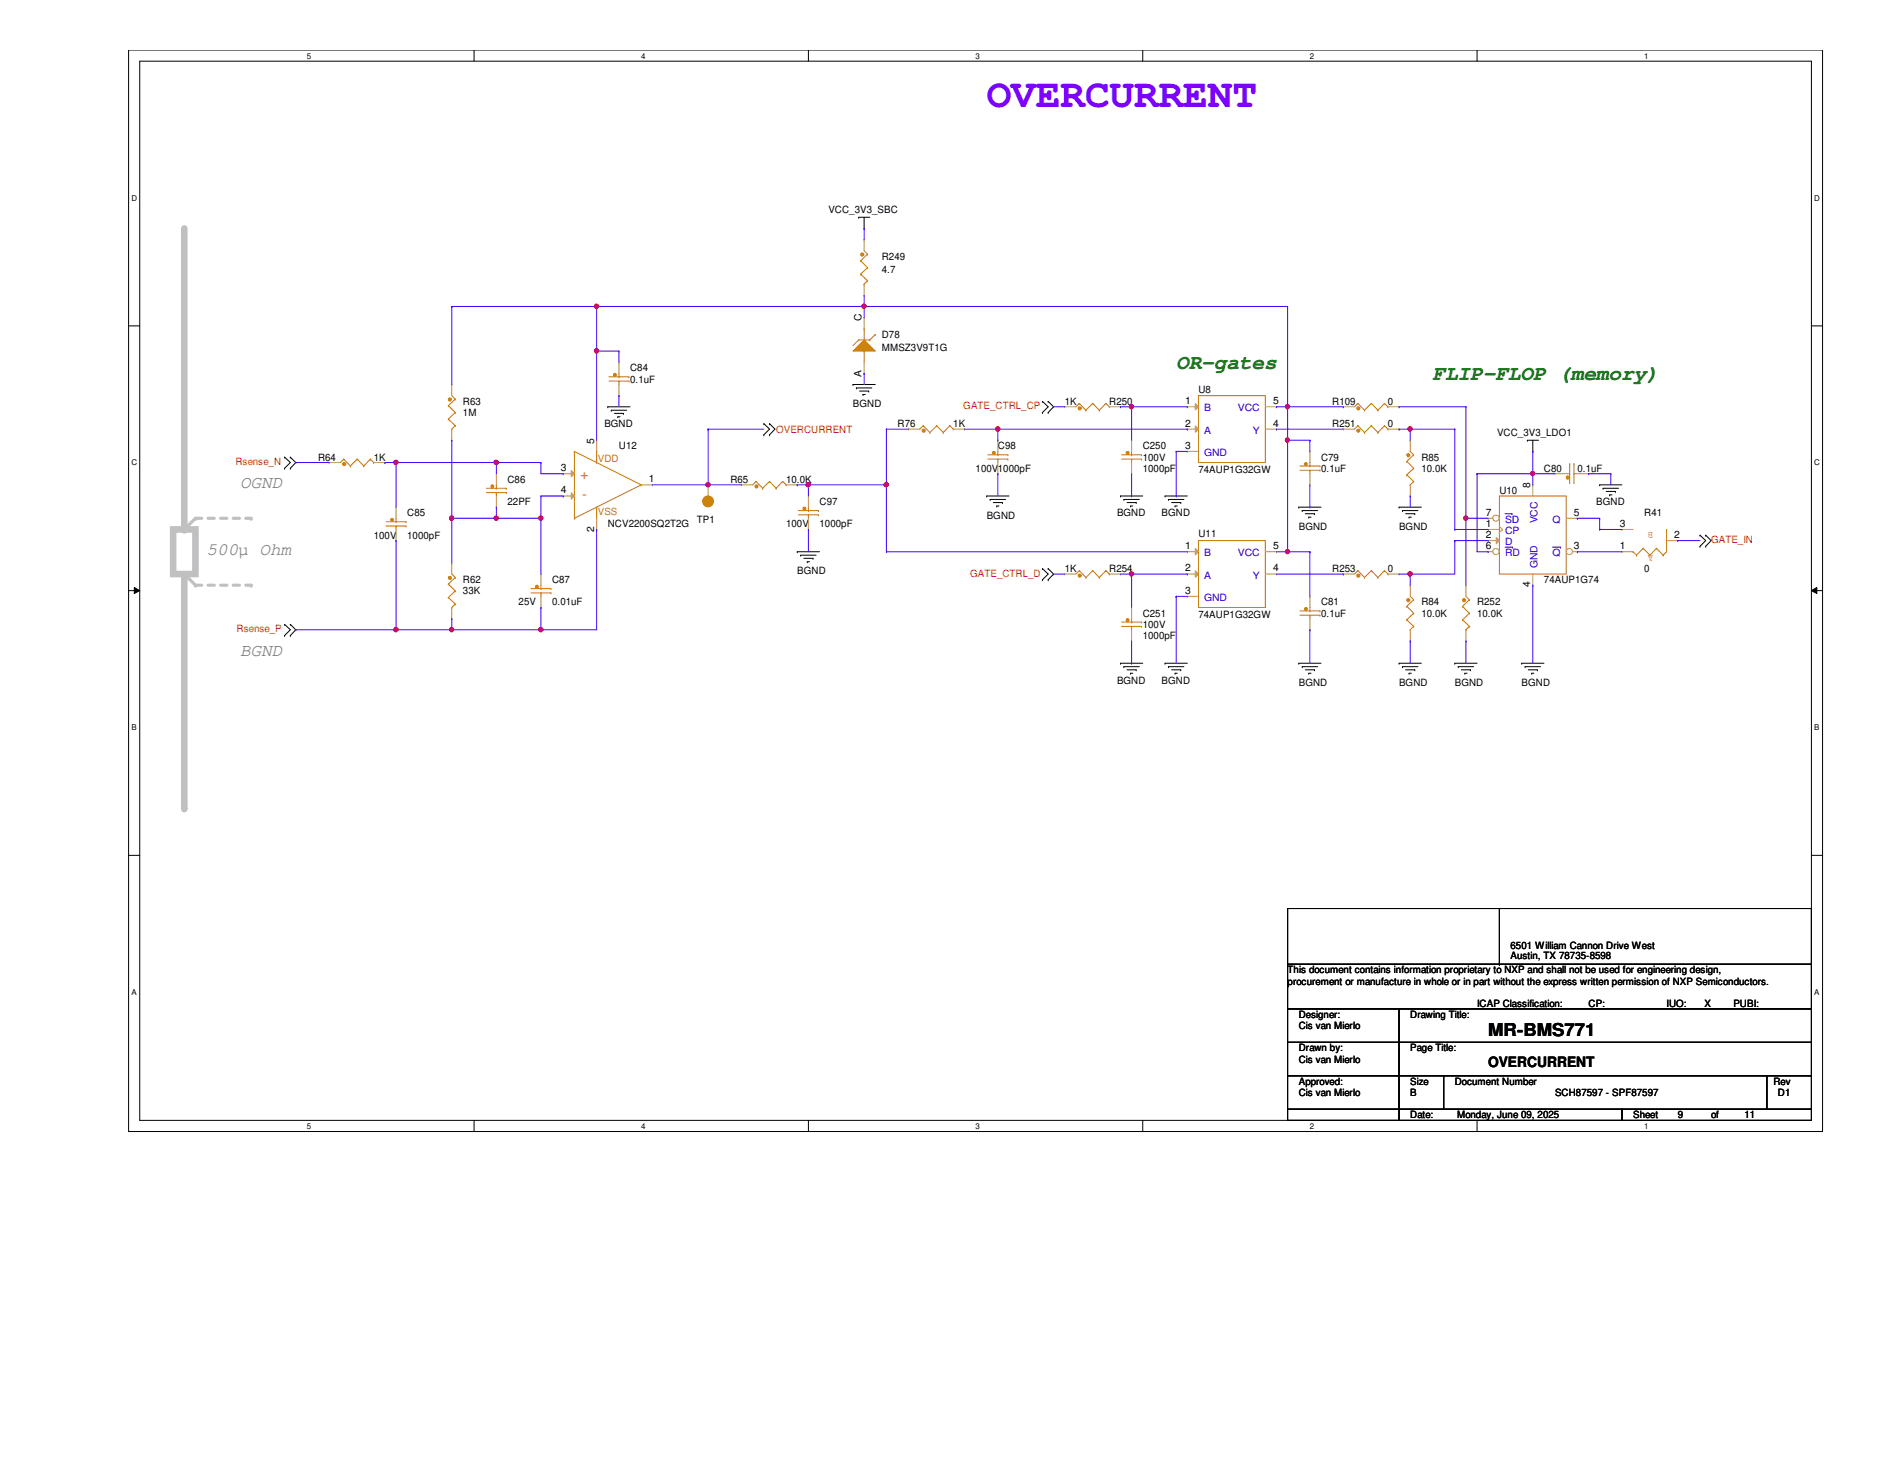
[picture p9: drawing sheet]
<svg xmlns="http://www.w3.org/2000/svg" width="279mm" height="216mm" viewBox="0 0 279 216" stroke-linecap="round" stroke-linejoin="round" font-family="sans-serif">
<path d="M19.1 7.4h250.9v160.2h-250.9zM20.7 9.1h247.7v156.8h-247.7z" fill="none" stroke="#000" stroke-width=".15"/>
<g fill="#fff">
<path d="M45.5 7.6h.6v1.3h-.6z"/>
<path d="M45.5 166.1h.6v1.3h-.6z"/>
</g>
<path d="M70.2 7.4v1.7M70.2 165.9v1.7" fill="none" stroke="#000" stroke-width=".15"/>
<g fill="#fff">
<path d="M95 7.6h.6v1.3h-.6z"/>
<path d="M95 166.1h.6v1.3h-.6z"/>
</g>
<path d="M119.8 7.4v1.7M119.8 165.9v1.7" fill="none" stroke="#000" stroke-width=".15"/>
<g fill="#fff">
<path d="M144.5 7.6h.6v1.3h-.6z"/>
<path d="M144.5 166.1h.6v1.3h-.6z"/>
</g>
<path d="M169.3 7.4v1.7M169.3 165.9v1.7" fill="none" stroke="#000" stroke-width=".15"/>
<g fill="#fff">
<path d="M194.1 7.6h.5v1.3h-.5z"/>
<path d="M194.1 166.1h.5v1.3h-.5z"/>
</g>
<path d="M218.8 7.4v1.7M218.8 165.9v1.7" fill="none" stroke="#000" stroke-width=".15"/>
<g fill="#fff">
<path d="M243.6 7.6h.6v1.3h-.6z"/>
<path d="M243.6 166.1h.6v1.3h-.6z"/>
<path d="M19.5 28.7h.8v1.3h-.8z"/>
<path d="M268.8 28.7h.8v1.3h-.8z"/>
<path d="M19.5 67.9h.8v1.3h-.8z"/>
<path d="M268.8 67.9h.8v1.3h-.8z"/>
</g>
<path d="M19.1 48.3h1.6M268.4 48.3h1.6" fill="none" stroke="#000" stroke-width=".15"/>
<g fill="#fff">
<path d="M19.5 107.1h.7v1.3h-.7z"/>
<path d="M268.8 107.1h.7v1.3h-.7z"/>
</g>
<path d="M19.1 87.5h1.6M19.9 87l.8 .5-.8 .4zM268.4 87.5l.8-.5v.9zM268.4 87.5h1.6" fill="none" stroke="#000" stroke-width=".15"/>
<path d="M19.9 87l.8 .5-.8 .4zM268.4 87.5l.8-.5v.9z" fill="#000"/>
<g fill="#fff">
<path d="M19.5 146.3h.7v1.3h-.7z"/>
<path d="M268.8 146.3h.7v1.3h-.7z"/>
</g>
<path d="M19.1 126.7h1.6M268.4 126.7h1.6" fill="none" stroke="#000" stroke-width=".15"/>
<path d="M29 76.7l-1.7 1.7" fill="none" stroke="#c0c0c0" stroke-width=".47"/>
<circle cx="29" cy="76.7" r=".23" fill="#c0c0c0"/>
<path d="M29 76.7h8.2" fill="none" stroke="#c0c0c0" stroke-width=".47" stroke-dasharray=".9 .9"/>
<circle cx="37.2" cy="76.7" r=".23" fill="#c0c0c0" stroke-dasharray=".9 .9"/>
<path d="M25.7 78.4h3.3v6.6h-3.3z" fill="none" stroke="#c0c0c0" stroke-width=".97"/>
<path d="M27.3 85l1.7 1.7" fill="none" stroke="#c0c0c0" stroke-width=".47"/>
<circle cx="29" cy="86.7" r=".23" fill="#c0c0c0"/>
<path d="M29 86.7h8.2" fill="none" stroke="#c0c0c0" stroke-width=".47" stroke-dasharray=".9 .9"/>
<circle cx="37.2" cy="86.7" r=".23" fill="#c0c0c0" stroke-dasharray=".9 .9"/>
<path d="M27.3 33.8v44.6" fill="none" stroke="#c0c0c0" stroke-width=".97"/>
<circle cx="27.3" cy="78.4" r=".49" fill="#c0c0c0"/>
<path d="M27.3 85v34.7" fill="none" stroke="#c0c0c0" stroke-width=".97"/>
<circle cx="27.3" cy="119.7" r=".49" fill="#c0c0c0"/>
<g fill="none" stroke="#000" stroke-width=".15">
<path d="M127.2 32.2h.1M127.2 32.2h1.7M128 33.8h.1M128 32.2v1.6M126.4 56.9h.1M126.4 56.9h3.3M126.9 57.4h.1M126.9 57.4h2.3M127.3 57.9h1.4M127.8 58.4h.1M127.8 58.4h.4M128.7 57.9h.1"/>
<path d="M154.4 59.4h.1M154.4 59.4l.9 .8-.9 .9M155.3 59.4h.1M155.3 59.4l.8 .8-.8 .9M42.2 69.3h.1M42.2 67.7h.1M42.2 67.7l.8 .8-.8 .8M43 67.7h.1M43 69.3h.1M43 67.7l.8 .8-.8 .8M90 60.2h.1M90 60.2h3.3"/>
<path d="M90.6 60.7h.1M90.6 60.7h2.2M91 61.2h1.4M91.5 61.7h.1M91.5 61.7h.4M92.4 61.2h.1M113.2 64.4h.1M113.2 62.7h.1M113.2 62.7l.8 .8-.8 .9M114 64.4h.1M114 62.7h.1M114 62.7l.8 .8-.8 .9"/>
<path d="M146.2 73.4h.1M146.2 73.4h3.3M146.7 74h.1M146.7 74h2.3M147.2 74.4h1.3M147.7 74.9h.1M147.7 74.9h.3M148.5 74.4h.1M154.4 61.1h.1M155.3 61.1h.1M166 73.4h.1M166 73.4h3.3"/>
<path d="M166.5 74h.1M166.5 74h2.3M167 74.4h1.3M167.5 74.9h.1M167.5 74.9h.3M168.3 74.4h.1M172.6 73.4h.1M172.6 73.4h3.3M173.1 74h.1M173.1 74h2.3M173.6 74.4h1.3M174.1 74.9h.1"/>
<path d="M174.1 74.9h.3M174.9 74.4h.1M192.4 75.1h.1M192.4 75.1h3.3M192.9 75.6h.1M192.9 75.6h2.3M193.4 76.1h1.3M193.9 76.6h.1M193.9 76.6h.3M194.7 76.1h.1M207.3 75.1h.1M207.3 75.1h3.3"/>
<path d="M207.8 75.6h.1M207.8 75.6h2.3M208.2 76.1h1.4M208.7 76.6h.1M208.7 76.6h.4M209.6 76.1h.1M226.3 65.2h.1M226.3 65.2h1.6M227.1 66.8h.1M227.1 65.2v1.6M237 71.8h.1M237 71.8h3.3"/>
<path d="M237.5 72.3h.1M237.5 72.3h2.3M238 72.8h1.3M238.5 73.3h.1M238.5 73.3h.3M239.3 72.8h.1M251.8 79.2h.1M251.8 79.2l.9 .9-.9 .8M252.7 79.2h.1M252.7 79.2l.8 .9-.8 .8M42.2 94.1h.1M42.2 92.5h.1"/>
<path d="M42.2 92.5l.8 .8-.8 .8M43 92.5h.1M43 94.1h.1M43 92.5l.8 .8-.8 .8M118.1 81.7h.1M118.1 81.7h3.3M118.6 82.2h.1M118.6 82.2h2.3M119.1 82.7h1.3M119.6 83.2h.1M119.6 83.2h.3M120.4 82.7h.1"/>
<path d="M154.4 84.2h.1M154.4 85.9h.1M154.4 84.2l.9 .8-.9 .9M155.3 84.2h.1M155.3 85.9h.1M155.3 84.2l.8 .8-.8 .9M166 98.2h.1M166 98.2h3.3M166.5 98.7h.1M166.5 98.7h2.3M167 99.2h1.3M167.5 99.7h.1"/>
<path d="M167.5 99.7h.3M168.3 99.2h.1M172.6 98.2h.1M172.6 98.2h3.3M173.1 98.7h.1M173.1 98.7h2.3M173.6 99.2h1.3M174.1 99.7h.1M174.1 99.7h.3M174.9 99.2h.1M192.4 98.2h.1M192.4 98.2h3.3"/>
<path d="M192.9 98.7h.1M192.9 98.7h2.3M193.4 99.2h1.3M193.9 99.7h.1M193.9 99.7h.3M194.7 99.2h.1M207.3 98.2h.1M207.3 98.2h3.3M207.8 98.7h.1M207.8 98.7h2.3M208.2 99.2h1.4M208.7 99.7h.1"/>
<path d="M208.7 99.7h.4M209.6 99.2h.1M215.5 98.2h.1M215.5 98.2h3.3M216 98.7h.1M216 98.7h2.3M216.5 99.2h1.3M217 99.7h.1M217 99.7h.3M217.8 99.2h.1M225.4 98.2h.1M225.4 98.2h3.3"/>
<path d="M225.9 98.7h.1M225.9 98.7h2.3M226.4 99.2h1.4M226.9 99.7h.1M226.9 99.7h.3M227.8 99.2h.1M251.8 80.9h.1M252.7 80.9h.1M190.8 134.5h77.6v8.3h-77.6zM222.1 134.5v8.3M190.8 149.4h16.5v4.9h-16.5zM190.8 154.3h16.5v5h-16.5z"/>
<path d="M190.8 159.3h16.5v5h-16.5zM190.8 142.8h77.6v6.6h-77.6zM207.3 149.4h61.1v4.9h-61.1zM207.3 154.3h61.1v5h-61.1zM207.3 159.3h6.6v5h-6.6zM213.9 159.3h47.8v5h-47.8zM222.1 142.8h.1M261.7 159.3h6.7v5h-6.7zM190.8 164.3h16.5v1.6h-16.5zM207.3 164.3h33v1.6h-33zM240.3 164.3h28.1v1.6h-28.1z"/>
</g>
<path d="M118.3 76.2h2.9M118.3 75.6h2.9M119.8 76.2h.1M119.8 76.2v.5M121.2 76.2h.1M121.2 75.6h.1" fill="none" stroke="#cc8006" stroke-width=".15"/>
<path d="M119 75.2h.3l.1 .1-.1 .2-.1 .1-.2-.1z" fill-rule="evenodd" fill="#cc8006"/>
<path d="M119 75.2h.3l.1 .1-.1 .2-.1 .1-.2-.1zM119.8 75.6h.1M119.8 75.1v.5M166.2 68h2.9M166.2 67.4h2.9M167.6 68h.1M167.6 68v.5M169.1 68h.1M169.1 67.4h.1" fill="none" stroke="#cc8006" stroke-width=".15"/>
<path d="M119.8 73.4h.1M119.8 78.4h.1M119.8 73.4v1.7M119.8 76.7v1.7" fill="none" stroke="#a84" stroke-width=".15"/>
<path d="M166.9 66.9h.3l.1 .2-.1 .1-.2 .1-.1-.1z" fill-rule="evenodd" fill="#cc8006"/>
<g fill="none" stroke="#cc8006" stroke-width=".15">
<path d="M159.9 59.7h.1M159.9 59.7l-.5 .5M159.9 59.7l1 1M161.9 59.7h.1M161.9 59.7l-1 1M161.9 59.7l1 1M163.8 59.7h.1M163.8 59.7l-.9 1M163.8 59.7l.5 .5M160.9 60.7h.1M162.9 60.7h.1M164.3 60.2h.1"/>
<path d="M166.9 66.9h.3l.1 .2-.1 .1-.2 .1-.1-.1zM167.6 67.4h.1M167.6 66.8v.6"/>
</g>
<path d="M167.6 65.2h.1M167.6 70.1h.1M167.6 65.2v1.6M167.6 68.5v1.6" fill="none" stroke="#a84" stroke-width=".15"/>
<path d="M159.8 60.3h.3l.1 .2-.1 .1-.2 .1-.1-.1z" fill-rule="evenodd" fill="#cc8006"/>
<path d="M159.8 60.3h.3l.1 .2-.1 .1-.2 .1-.1-.1zM78.7 87.8h2.9M78.7 87.2h2.9M80.1 87.8h.1M80.1 87.8v.5M81.6 87.8h.1M81.6 87.2h.1" fill="none" stroke="#cc8006" stroke-width=".15"/>
<path d="M157.7 60.2h.1M157.7 60.2h1.7M164.3 60.2h1.7M166 60.2h.1" fill="none" stroke="#a84" stroke-width=".15"/>
<path d="M79.4 86.7h.3l.1 .2-.1 .1-.2 .1-.1-.1z" fill-rule="evenodd" fill="#cc8006"/>
<path d="M72.1 72.9h2.9M72.1 72.3h2.9M73.5 72.9h.1M73.5 72.9v.5M75 72.9h.1M75 72.3h.1M79.4 86.7h.3l.1 .2-.1 .1-.2 .1-.1-.1zM80.1 87.2h.1M80.1 86.7v.5" fill="none" stroke="#cc8006" stroke-width=".15"/>
<path d="M80.1 85h.1M80.1 90h.1M80.1 85v1.7M80.1 88.3v1.7" fill="none" stroke="#a84" stroke-width=".15"/>
<path d="M72.8 71.9h.3l.1 .1-.1 .2-.2 .1-.1-.1z" fill-rule="evenodd" fill="#cc8006"/>
<g fill="none" stroke="#cc8006" stroke-width=".15">
<path d="M72.8 71.9h.3l.1 .1-.1 .2-.2 .1-.1-.1zM73.5 72.3h.1M73.5 71.8v.5M85.1 76.7h.1M85.1 66.8h.1M85.1 66.8v9.9M85.1 66.8l9.9 5M88.4 68.5h.1M88.4 66.8h.1M88.4 76.7h.1M88.4 66.8v1.7M88.4 75.1v1.6"/>
<path d="M95 71.8h.1M95 71.8l-9.9 4.9"/>
</g>
<path d="M73.5 70.1h.1M73.5 75.1h.1M73.5 70.1v1.7M73.5 73.4v1.7" fill="none" stroke="#a84" stroke-width=".15"/>
<path d="M84.6 69.7l.5 .4-.5 .5z" fill="#a84"/>
<path d="M83.4 70.1h.1M83.4 70.1h1.7M84.6 69.7l.5 .4-.5 .5zM95 71.8h1.6M96.6 71.8h.1" fill="none" stroke="#a84" stroke-width=".15"/>
<path d="M84.6 73l.5 .4-.5 .5z" fill="#a84"/>
<path d="M83.4 73.4h.1M83.4 73.4h1.7M84.6 73l.5 .4-.5 .5zM88.4 65.2h.1M88.4 78.4h.1M88.4 65.2v1.6M88.4 76.7v1.7" fill="none" stroke="#a84" stroke-width=".15"/>
<path d="M201.2 59.7h.1M201.2 59.7l-.5 .5M201.2 59.7l.9 1M203.2 59.7h.1M203.2 59.7l-1.1 1M203.2 59.7l.9 1M205.1 59.7h.1M205.1 59.7l-1 1M205.1 59.7l.5 .5M202.1 60.7h.1M204.1 60.7h.1M205.6 60.2h.1" fill="none" stroke="#cc8006" stroke-width=".15"/>
<path d="M201.1 60.3h.3l.1 .2-.1 .1-.2 .1-.1-.1z" fill-rule="evenodd" fill="#cc8006"/>
<g fill="none" stroke="#cc8006" stroke-width=".15">
<path d="M127.5 38.6h.1M127.5 38.6l1 1M128 37.1l.5 .5M128.5 37.6h.1M128.5 39.6h.1M128.5 37.6l-1 1M128.5 39.6l-1 1M127.5 40.6h.1M127.5 40.6l1 1M128 42.1h.1M128.5 41.6h.1M128.5 41.6l-.5 .5"/>
<path d="M201.1 60.3h.3l.1 .2-.1 .1-.2 .1-.1-.1z"/>
</g>
<path d="M199 60.2h.1M199 60.2h1.7M205.6 60.2h1.7M207.3 60.2h.1" fill="none" stroke="#a84" stroke-width=".15"/>
<path d="M127.6 37.5h.3l.1 .2-.1 .2h-.2h-.1z" fill-rule="evenodd" fill="#cc8006"/>
<path d="M127.6 37.5h.3l.1 .2-.1 .2h-.2h-.1z" fill="none" stroke="#cc8006" stroke-width=".15"/>
<path d="M128 35.5h.1M128 35.5v1.6M128 43.7h.1M128 42.1v1.6" fill="none" stroke="#a84" stroke-width=".15"/>
<path d="M126.4 52l1.6-1.7 1.7 1.7z" fill="#cc8006"/>
<g fill="none" stroke="#cc8006" stroke-width=".15">
<path d="M90.2 56.4h3M90.2 55.8h3M91.7 56.4h.1M91.7 56.4v.5M93.2 56.4h.1M93.2 55.8h.1M126.4 52l1.6-1.7 1.7 1.7zM127.2 50.3h.1M127.2 50.3h1.7M127.2 50.3l-.8 .9M128 52h.1M128 48.7h.1"/>
<path d="M128 48.7v1.6M128 52v1.6M128.9 50.3h.1M129.7 49.5h.1M129.7 49.5l-.8 .8"/>
</g>
<path d="M128 55.3h.1M128 47h.1M128 47v1.7M128 53.6v1.7" fill="none" stroke="#a84" stroke-width=".15"/>
<path d="M90.9 55.3h.3l.1 .2-.1 .2-.1 .1-.2-.1z" fill-rule="evenodd" fill="#cc8006"/>
<path d="M90.9 55.3h.3l.1 .2-.1 .2-.1 .1-.2-.1zM91.7 55.8h.1M91.7 55.3v.5M177.5 80.1h10v9.9h-10z" fill="none" stroke="#cc8006" stroke-width=".15"/>
<path d="M91.7 53.6h.1M91.7 58.6h.1M91.7 53.6v1.7M91.7 56.9v1.7M175.9 88.3h.1M175.9 88.3h1.6M187.5 81.7h1.6M187.5 85h1.6M189.1 81.7h.1M189.1 85h.1" fill="none" stroke="#a84" stroke-width=".15"/>
<path d="M177.1 81.2l.4 .5-.4 .5z" fill="#a84"/>
<path d="M175.9 81.7h.1M175.9 81.7h1.6M177.1 81.2l.4 .5-.4 .5z" fill="none" stroke="#a84" stroke-width=".15"/>
<path d="M177.1 84.5l.4 .5-.4 .5z" fill="#a84"/>
<path d="M175.9 85h.1M175.9 85h1.6M177.1 84.5l.4 .5-.4 .5z" fill="none" stroke="#a84" stroke-width=".15"/>
<path d="M208.4 68.3h.1M208.4 70.3h.1M208.4 68.3l1 1M208.4 70.3l1 1M208.9 71.8h.1M208.9 66.8l.5 .6M209.4 67.4h.1M209.4 69.3h.1M209.4 71.3h.1M209.4 67.4l-1 .9M209.4 69.3l-1 1M209.4 71.3l-.5 .5" fill="none" stroke="#cc8006" stroke-width=".15"/>
<path d="M208.5 67.2h.3l.1 .2-.1 .2h-.2h-.1z" fill-rule="evenodd" fill="#cc8006"/>
<g fill="none" stroke="#cc8006" stroke-width=".15">
<path d="M136.8 63h.1M136.8 63l-.5 .5M136.8 63l1 1M137.8 64h.1M138.8 63h.1M138.8 63l-1 1M138.8 63l.9 1M139.7 64h.1M140.7 63h.1M140.7 63l-1 1M140.7 63l.5 .5M141.2 63.5h.1"/>
<path d="M208.5 67.2h.3l.1 .2-.1 .2h-.2h-.1z"/>
</g>
<path d="M208.9 65.2h.1M208.9 73.4h.1M208.9 65.2v1.6M208.9 71.8v1.6" fill="none" stroke="#a84" stroke-width=".15"/>
<path d="M136.7 63.6h.3l.1 .2-.1 .1-.2 .1-.1-.1z" fill-rule="evenodd" fill="#cc8006"/>
<path d="M177.5 58.6h10v9.9h-10zM136.7 63.6h.3l.1 .2-.1 .1-.2 .1-.1-.1z" fill="none" stroke="#cc8006" stroke-width=".15"/>
<path d="M134.6 63.5h.1M134.6 63.5h1.7M141.2 63.5h1.7M142.9 63.5h.1M175.9 66.8h.1M175.9 66.8h1.6M187.5 63.5h1.6M187.5 60.2h1.6M189.1 60.2h.1M189.1 63.5h.1" fill="none" stroke="#a84" stroke-width=".15"/>
<path d="M177.1 59.8l.4 .4-.4 .5z" fill="#a84"/>
<path d="M177.1 59.8l.4 .4-.4 .5zM175.9 60.2h.1M175.9 60.2h1.6" fill="none" stroke="#a84" stroke-width=".15"/>
<path d="M177.1 63.1l.4 .4-.4 .5z" fill="#a84"/>
<path d="M175.9 63.5h.1M175.9 63.5h1.6M177.1 63.1l.4 .4-.4 .5z" fill="none" stroke="#a84" stroke-width=".15"/>
<path d="M208.4 89.8h.1M208.4 91.8h.1M208.4 89.8l1 1M208.4 91.8l1 1M208.9 93.3h.1M208.9 88.3l.5 .5M209.4 88.8h.1M209.4 90.8h.1M209.4 92.8h.1M209.4 88.8l-1 1M209.4 90.8l-1 1M209.4 92.8l-.5 .5" fill="none" stroke="#cc8006" stroke-width=".15"/>
<path d="M208.5 88.7h.3l.1 .2-.1 .1-.2 .1-.1-.1z" fill-rule="evenodd" fill="#cc8006"/>
<g fill="none" stroke="#cc8006" stroke-width=".15">
<path d="M201.2 63h.1M201.2 63l-.5 .5M201.2 63l.9 1M202.1 64h.1M203.2 63h.1M203.2 63l-1.1 1M203.2 63l.9 1M204.1 64h.1M205.1 63h.1M205.1 63l-1 1M205.1 63l.5 .5M205.6 63.5h.1"/>
<path d="M208.5 88.7h.3l.1 .2-.1 .1-.2 .1-.1-.1z"/>
</g>
<path d="M208.9 86.7h.1M208.9 94.9h.1M208.9 86.7v1.6M208.9 93.3v1.6" fill="none" stroke="#a84" stroke-width=".15"/>
<path d="M201.1 63.6h.3l.1 .2-.1 .1-.2 .1-.1-.1z" fill-rule="evenodd" fill="#cc8006"/>
<path d="M201.1 63.6h.3l.1 .2-.1 .1-.2 .1-.1-.1zM192.6 91.1h2.9M192.6 90.5h2.9M194.1 91.1h.1M194.1 91.1v.5M195.5 91.1h.1M195.5 90.5h.1" fill="none" stroke="#cc8006" stroke-width=".15"/>
<path d="M199 63.5h.1M199 63.5h1.7M205.6 63.5h1.7M207.3 63.5h.1" fill="none" stroke="#a84" stroke-width=".15"/>
<path d="M193.3 90h.3l.1 .2-.1 .1-.1 .1-.2-.1z" fill-rule="evenodd" fill="#cc8006"/>
<path d="M57.2 77.9h3M57.2 77.3h3M58.7 77.9h.1M58.7 77.9v.5M60.2 77.9h.1M60.2 77.3h.1M193.3 90h.3l.1 .2-.1 .1-.1 .1-.2-.1zM194.1 90.5h.1M194.1 90v.5" fill="none" stroke="#cc8006" stroke-width=".15"/>
<path d="M194.1 88.3h.1M194.1 93.3h.1M194.1 88.3v1.7M194.1 91.6v1.7" fill="none" stroke="#a84" stroke-width=".15"/>
<path d="M57.9 76.8h.3l.1 .2-.1 .1-.1 .1-.2-.1z" fill-rule="evenodd" fill="#cc8006"/>
<g fill="none" stroke="#cc8006" stroke-width=".15">
<path d="M66.9 58.6l.5 .5M67.4 59.1h.1M67.4 59.1l-1 1M57.9 76.8h.3l.1 .2-.1 .1-.1 .1-.2-.1zM58.7 77.3h.1M58.7 76.7v.6M66.4 60.1h.1M66.4 62.1h.1M66.4 60.1l1 1M66.4 62.1l1 .9M66.9 63.5h.1M67.4 61.1h.1"/>
<path d="M67.4 63h.1M67.4 61.1l-1 1M67.4 63l-.5 .5"/>
</g>
<path d="M58.7 75.1h.1M58.7 75.1v1.6M58.7 78.4v1.7M58.7 80.1h.1" fill="none" stroke="#a84" stroke-width=".15"/>
<path d="M66.5 59h.3l.1 .1-.1 .2-.2 .1-.1-.1z" fill-rule="evenodd" fill="#cc8006"/>
<path d="M66.5 59h.3l.1 .1-.1 .2-.2 .1-.1-.1zM146.3 68h3M146.3 67.4h3M147.8 68h.1M147.8 68v.5M149.3 68h.1M149.3 67.4h.1" fill="none" stroke="#cc8006" stroke-width=".15"/>
<path d="M66.9 56.9h.1M66.9 56.9v1.7M66.9 65.2h.1M66.9 63.5v1.7" fill="none" stroke="#a84" stroke-width=".15"/>
<path d="M147.1 66.9h.3v.2v.1l-.2 .1-.1-.1z" fill-rule="evenodd" fill="#cc8006"/>
<path d="M147.1 66.9h.3v.2v.1l-.2 .1-.1-.1zM147.8 67.4h.1M147.8 66.8v.6M222.1 73.4h9.9v11.6h-9.9z" fill="none" stroke="#cc8006" stroke-width=".15"/>
<path d="M147.8 65.2h.1M147.8 70.1h.1M147.8 65.2v1.6M147.8 68.5v1.6M220.5 78.4h.1M220.5 78.4h1.6M222.1 78.9h.1M222.1 77.9l.5 .5M222.6 78.4h.1M222.6 78.4l-.5 .5" fill="none" stroke="#a84" stroke-width=".15"/>
<path d="M221.7 79.6l.4 .5-.4 .4z" fill="#a84"/>
<path d="M221.7 79.6l.4 .5-.4 .4zM220.5 80.1h.1M220.5 80.1h1.6" fill="none" stroke="#a84" stroke-width=".15"/>
<circle cx="232.5" cy="81.7" r=".46" fill="#fff"/>
<g fill="none" stroke="#a84" stroke-width=".15">
<path d="M232 76.7h1.7M233.7 76.7h.1M227.1 86.7h.1M227.1 85v1.7M233 81.7h.7M233.7 81.7h.1"/>
<circle cx="232.5" cy="81.7" r=".46"/>
</g>
<path d="M230 81h1.2M231.2 81h.1" fill="none" stroke="#00c" stroke-width=".15"/>
<circle cx="221.6" cy="81.7" r=".46" fill="#fff"/>
<g fill="none" stroke="#a84" stroke-width=".15">
<path d="M220.5 81.7h.1M220.5 81.7h.6"/>
<circle cx="221.6" cy="81.7" r=".46"/>
</g>
<path d="M223 81h1.1M224.1 81h.1" fill="none" stroke="#00c" stroke-width=".15"/>
<circle cx="221.6" cy="76.7" r=".46" fill="#fff"/>
<g fill="none" stroke="#a84" stroke-width=".15">
<path d="M220.5 76.7h.1M220.5 76.7h.6M227.1 71.8h.1M227.1 71.8v1.6"/>
<circle cx="221.6" cy="76.7" r=".46"/>
</g>
<path d="M223 76.1h1M224 76.1h.1" fill="none" stroke="#00c" stroke-width=".15"/>
<path d="M159.9 84.5h.1M159.9 84.5l-.5 .5M159.9 84.5l1 1M160.9 85.5h.1M161.9 84.5h.1M161.9 84.5l-1 1M161.9 84.5l1 1M162.9 85.5h.1M163.8 84.5h.1M163.8 84.5l-.9 1M163.8 84.5l.5 .5M164.3 85h.1" fill="none" stroke="#cc8006" stroke-width=".15"/>
<path d="M159.8 85.1h.3l.1 .1-.1 .2-.2 .1-.1-.1z" fill-rule="evenodd" fill="#cc8006"/>
<path d="M159.8 85.1h.3l.1 .1-.1 .2-.2 .1-.1-.1z" fill="none" stroke="#cc8006" stroke-width=".15"/>
<path d="M157.7 85h.1M157.7 85h1.7M164.3 85h1.7M166 85h.1" fill="none" stroke="#a84" stroke-width=".15"/>
<circle cx="104.9" cy="74.2" r=".81" fill="#cc8006"/>
<g fill="none" stroke="#cc8006" stroke-width=".15">
<path d="M192.6 69.6h2.9M192.6 69h2.9M194.1 69.6h.1M194.1 69.6v.5M195.5 69.6h.1M195.5 69h.1"/>
<circle cx="104.9" cy="74.2" r=".81"/>
</g>
<path d="M104.9 71.8h.1M104.9 71.8v1.6" fill="none" stroke="#a84" stroke-width=".15"/>
<path d="M193.3 68.6h.3l.1 .1-.1 .2-.1 .1-.2-.1z" fill-rule="evenodd" fill="#cc8006"/>
<g fill="none" stroke="#cc8006" stroke-width=".15">
<path d="M50.9 68h.1M50.9 68l-.5 .5M50.9 68l1 1M51.9 69h.1M52.9 68h.1M52.9 68l-1 1M52.9 68l1 1M53.9 69h.1M54.9 68h.1M54.9 68l-1 1M54.9 68l.5 .5M55.4 68.5h.1"/>
<path d="M193.3 68.6h.3l.1 .1-.1 .2-.1 .1-.2-.1zM194.1 69h.1M194.1 68.5v.5"/>
</g>
<path d="M194.1 66.8h.1M194.1 71.8h.1M194.1 66.8v1.7M194.1 70.1v1.7" fill="none" stroke="#a84" stroke-width=".15"/>
<path d="M50.8 68.6h.3l.1 .1-.1 .2-.1 .1-.2-.1z" fill-rule="evenodd" fill="#cc8006"/>
<g fill="none" stroke="#cc8006" stroke-width=".15">
<path d="M50.8 68.6h.3l.1 .1-.1 .2-.1 .1-.2-.1zM66.4 86.5h.1M66.4 88.5h.1M66.4 86.5l1 1M66.4 88.5l1 .9M66.9 90h.1M66.9 85l.5 .5M67.4 85.5h.1M67.4 87.5h.1M67.4 89.4h.1M67.4 85.5l-1 1M67.4 87.5l-1 1"/>
<path d="M67.4 89.4l-.5 .6"/>
</g>
<path d="M48.8 68.5h.1M48.8 68.5h1.6M55.4 68.5h1.6M57 68.5h.1" fill="none" stroke="#a84" stroke-width=".15"/>
<path d="M66.5 85.4h.3l.1 .2-.1 .1-.2 .1-.1-.1z" fill-rule="evenodd" fill="#cc8006"/>
<g fill="none" stroke="#cc8006" stroke-width=".15">
<path d="M66.5 85.4h.3l.1 .2-.1 .1-.2 .1-.1-.1zM216.7 89.8h.1M216.7 91.8h.1M216.7 89.8l1 1M216.7 91.8l1 1M217.2 93.3h.1M217.2 88.3l.5 .5M217.7 88.8h.1M217.7 90.8h.1M217.7 92.8h.1M217.7 88.8l-1 1M217.7 90.8l-1 1"/>
<path d="M217.7 92.8l-.5 .5"/>
</g>
<path d="M66.9 83.4h.1M66.9 91.6h.1M66.9 83.4v1.6M66.9 90v1.6" fill="none" stroke="#a84" stroke-width=".15"/>
<path d="M216.7 88.7h.3l.1 .2-.1 .1-.1 .1-.2-.1z" fill-rule="evenodd" fill="#cc8006"/>
<g fill="none" stroke="#cc8006" stroke-width=".15">
<path d="M112 71.3h.1M112 71.3l-.5 .5M112 71.3l1 1M113 72.3h.1M114 71.3h.1M114 71.3l-1 1M114 71.3l1 1M115 72.3h.1M116 71.3h.1M116 71.3l-1 1M116 71.3l.5 .5M116.5 71.8h.1"/>
<path d="M246.9 78.4h.1M246.9 78.4v3.3l-.5 .5M216.7 88.7h.3l.1 .2-.1 .1-.1 .1-.2-.1zM241.9 81.7h.1M241.9 81.7l.5 .5M242.4 82.2h.1M243.4 81.2h.1M243.4 81.2l1 1M243.4 81.2l-1 1M244.4 82.2h.1M245.4 81.2h.1M245.4 81.2l1 1"/>
<path d="M245.4 81.2l-1 1M246.4 82.2h.1"/>
</g>
<path d="M240.3 78.4h.1M240.3 78.4h1.6M217.2 86.7h.1M217.2 94.9h.1M217.2 86.7v1.6M217.2 93.3v1.6M240.3 81.7h.1M240.3 81.7h1.6M246.9 80.1h1.6M248.5 80.1h.1" fill="none" stroke="#a84" stroke-width=".15"/>
<path d="M111.9 71.9h.3l.1 .1-.1 .2-.1 .1-.2-.1z" fill-rule="evenodd" fill="#cc8006"/>
<g fill="none" stroke="#cc8006" stroke-width=".15">
<path d="M111.9 71.9h.3l.1 .1-.1 .2-.1 .1-.2-.1zM201.2 84.5h.1M201.2 84.5l-.5 .5M201.2 84.5l.9 1M202.1 85.5h.1M203.2 84.5h.1M203.2 84.5l-1.1 1M203.2 84.5l.9 1M204.1 85.5h.1M205.1 84.5h.1M205.1 84.5l-1 1M205.1 84.5l.5 .5"/>
<path d="M205.6 85h.1"/>
</g>
<path d="M109.9 71.8h.1M109.9 71.8h1.6M116.5 71.8h1.6M118.1 71.8h.1" fill="none" stroke="#a84" stroke-width=".15"/>
<path d="M201.1 85.1h.3l.1 .1-.1 .2-.2 .1-.1-.1z" fill-rule="evenodd" fill="#cc8006"/>
<path d="M232.5 68.7h.1M232.5 68.7v2.9M233.2 68.7h.1M233.2 70.1h.1M233.2 68.7v2.9M233.2 70.1h.5M201.1 85.1h.3l.1 .1-.1 .2-.2 .1-.1-.1z" fill="none" stroke="#cc8006" stroke-width=".15"/>
<path d="M199 85h.1M199 85h1.7M205.6 85h1.7M207.3 85h.1" fill="none" stroke="#a84" stroke-width=".15"/>
<path d="M232.1 70.5h.3l.1 .2-.1 .2-.2 .1-.1-.1z" fill-rule="evenodd" fill="#cc8006"/>
<path d="M232 70.1h.5M232.1 70.5h.3l.1 .2-.1 .2-.2 .1-.1-.1zM232.5 70.1h.1M166.2 92.8h2.9M166.2 92.1h2.9M167.6 92.8h.1M167.6 92.8v.5M169.1 92.8h.1M169.1 92.1h.1" fill="none" stroke="#cc8006" stroke-width=".15"/>
<path d="M230.4 70.1h.1M230.4 70.1h1.6M233.7 70.1h1.6M235.3 70.1h.1" fill="none" stroke="#a84" stroke-width=".15"/>
<path d="M166.9 91.7h.3l.1 .1-.1 .2-.2 .1-.1-.1z" fill-rule="evenodd" fill="#cc8006"/>
<path d="M166.9 91.7h.3l.1 .1-.1 .2-.2 .1-.1-.1zM167.6 92.1h.1M167.6 91.6v.5" fill="none" stroke="#cc8006" stroke-width=".15"/>
<path d="M167.6 90h.1M167.6 94.9h.1M167.6 90v1.6M167.6 93.3v1.6" fill="none" stroke="#a84" stroke-width=".15"/>
<g fill="none" stroke="#4200ff" stroke-width=".15">
<path d="M88.4 52h.1M88.4 45.4v6.6M91.7 58.6h.1M91.7 58.6v1.6M128 55.3h.1M128 55.3v1.6M119.8 78.4h.1M119.8 78.4v3.3M147.8 70.1h.1M147.8 70.1v3.3M156.1 60.2h.1M156.1 60.2h1.6"/>
<path d="M167.6 73.4h.1M167.6 70.1v3.3M174.2 66.8h.1M174.2 73.4h.1M174.2 66.8h1.7M174.2 66.8v6.6M189.1 60.2h.1M189.1 60.2h1.7M194.1 75.1h.1M194.1 71.8v3.3M208.9 73.4h.1M208.9 73.4v1.7"/>
<path d="M235.3 70.1h.1M235.3 70.1h3.3M238.6 70.1h.1M238.6 70.1v1.7M156.1 85h.1M156.1 85h1.6M167.6 98.2h.1M167.6 94.9v3.3M174.2 88.3h.1M174.2 88.3h1.7M174.2 88.3v9.9M189.1 81.7h1.7"/>
<path d="M190.8 81.7h.1M194.1 93.3h.1M194.1 81.7h.1M194.1 81.7v6.6M194.1 93.3v4.9M208.9 94.9h.1M208.9 94.9v3.3M217.2 94.9h.1M217.2 94.9v3.3M227.1 86.7h.1M227.1 86.7v11.5M248.5 80.1h.1"/>
<path d="M248.5 80.1h3.3"/>
</g>
<circle cx="88.4" cy="52" r=".32" fill="#f00"/>
<circle cx="88.4" cy="52" r=".32" fill="none" stroke="#f00" stroke-width=".15"/>
<path d="M66.9 45.4h.1M66.9 45.4v11.5M88.4 45.4h39.6M128 45.4h.1M190.8 45.4h.1M190.8 45.4v19.8M190.8 65.2h.1M190.8 60.2h8.2M199 60.2h.1" fill="none" stroke="#4200ff" stroke-width=".15"/>
<circle cx="190.7" cy="60.2" r=".32" fill="#f00"/>
<circle cx="190.7" cy="60.2" r=".32" fill="none" stroke="#f00" stroke-width=".15"/>
<path d="M66.9 45.4h.1M66.9 45.4h21.5" fill="none" stroke="#4200ff" stroke-width=".15"/>
<circle cx="88.4" cy="45.4" r=".32" fill="#f00"/>
<circle cx="88.4" cy="45.4" r=".32" fill="none" stroke="#f00" stroke-width=".15"/>
<path d="M128 45.4h.1M128 45.4h62.8" fill="none" stroke="#4200ff" stroke-width=".15"/>
<circle cx="128" cy="45.4" r=".32" fill="#f00"/>
<circle cx="128" cy="45.4" r=".32" fill="none" stroke="#f00" stroke-width=".15"/>
<path d="M88.4 52h.1M88.4 52h3.3M128 45.4h.1M128 43.7v3.3M194.1 65.2h.1M194.1 65.2v1.6M194.1 65.2h-3.3v16.5M190.8 81.7h.1M190.8 81.7h3.3M194.1 81.7h.1" fill="none" stroke="#4200ff" stroke-width=".15"/>
<circle cx="190.7" cy="65.2" r=".32" fill="#f00"/>
<circle cx="190.7" cy="65.2" r=".32" fill="none" stroke="#f00" stroke-width=".15"/>
<circle cx="190.7" cy="81.7" r=".32" fill="#f00"/>
<circle cx="190.7" cy="81.7" r=".32" fill="none" stroke="#f00" stroke-width=".15"/>
<path d="M91.7 52h.1M91.7 52v1.6M207.3 63.5h.1M207.3 63.5h8.2M208.9 63.5h.1M208.9 63.5v1.7M215.5 63.5h.1M215.5 78.4h.1M215.5 63.5v14.9M215.5 78.4h5" fill="none" stroke="#4200ff" stroke-width=".15"/>
<circle cx="208.9" cy="63.5" r=".32" fill="#f00"/>
<circle cx="208.9" cy="63.5" r=".32" fill="none" stroke="#f00" stroke-width=".15"/>
<path d="M189.1 85h9.9M199 85h.1M208.9 85h.1M208.9 85v1.7M215.5 80.1h.1M215.5 80.1v4.9h-8.2M215.5 80.1h5" fill="none" stroke="#4200ff" stroke-width=".15"/>
<circle cx="208.9" cy="85" r=".32" fill="#f00"/>
<circle cx="208.9" cy="85" r=".32" fill="none" stroke="#f00" stroke-width=".15"/>
<path d="M118.1 71.8h.1M118.1 71.8h1.7" fill="none" stroke="#4200ff" stroke-width=".15"/>
<circle cx="119.7" cy="71.8" r=".32" fill="#f00"/>
<circle cx="119.7" cy="71.8" r=".32" fill="none" stroke="#f00" stroke-width=".15"/>
<path d="M119.8 71.8h.1M119.8 71.8h11.5M119.8 71.8v1.6M131.3 71.8h.1M131.3 63.5h.1M131.3 63.5v8.3M131.3 81.7h.1M131.3 81.7h44.6" fill="none" stroke="#4200ff" stroke-width=".15"/>
<circle cx="131.3" cy="71.8" r=".32" fill="#f00"/>
<circle cx="131.3" cy="71.8" r=".32" fill="none" stroke="#f00" stroke-width=".15"/>
<g fill="none" stroke="#4200ff" stroke-width=".15">
<path d="M131.3 63.5h.1M131.3 71.8h.1M131.3 63.5h3.3M131.3 71.8v9.9M166 60.2h.1M166 60.2h1.6M167.6 60.2h.1M167.6 60.2v5M233.7 76.7h.1M233.7 76.7h3.3M237 78.4h.1M237 76.7h.1"/>
<path d="M237 78.4h3.3M237 76.7v1.7"/>
</g>
<circle cx="167.6" cy="60.2" r=".32" fill="#f00"/>
<circle cx="167.6" cy="60.2" r=".32" fill="none" stroke="#f00" stroke-width=".15"/>
<path d="M57 68.5h.1M57 68.5h16.5M58.7 68.5h.1M58.7 68.5v6.6M167.6 60.2h8.3M175.9 60.2h.1" fill="none" stroke="#4200ff" stroke-width=".15"/>
<circle cx="58.6" cy="68.5" r=".32" fill="#f00"/>
<circle cx="58.6" cy="68.5" r=".32" fill="none" stroke="#f00" stroke-width=".15"/>
<path d="M73.5 68.5h.1M73.5 68.5v1.6M80.1 68.5h.1M80.1 68.5v1.6" fill="none" stroke="#4200ff" stroke-width=".15"/>
<circle cx="73.5" cy="68.5" r=".32" fill="#f00"/>
<circle cx="73.5" cy="68.5" r=".32" fill="none" stroke="#f00" stroke-width=".15"/>
<path d="M73.5 68.5h.1M73.5 68.5h6.6M80.1 73.4h.1M80.1 73.4v3.3" fill="none" stroke="#4200ff" stroke-width=".15"/>
<circle cx="80.1" cy="76.7" r=".32" fill="#f00"/>
<circle cx="80.1" cy="76.7" r=".32" fill="none" stroke="#f00" stroke-width=".15"/>
<path d="M73.5 76.7h.1M73.5 76.7h6.6" fill="none" stroke="#4200ff" stroke-width=".15"/>
<circle cx="73.5" cy="76.7" r=".32" fill="#f00"/>
<circle cx="73.5" cy="76.7" r=".32" fill="none" stroke="#f00" stroke-width=".15"/>
<path d="M66.9 65.2h.1M66.9 65.2v11.5M73.5 75.1h.1M73.5 75.1v1.6" fill="none" stroke="#4200ff" stroke-width=".15"/>
<circle cx="66.9" cy="76.7" r=".32" fill="#f00"/>
<circle cx="66.9" cy="76.7" r=".32" fill="none" stroke="#f00" stroke-width=".15"/>
<path d="M66.9 76.7h.1M66.9 76.7h6.6M66.9 76.7v6.7M80.1 76.7h.1M80.1 76.7v8.3M217.2 76.7h.1M217.2 60.2h.1M217.2 76.7h3.3M217.2 60.2v16.5" fill="none" stroke="#4200ff" stroke-width=".15"/>
<circle cx="217.1" cy="76.7" r=".32" fill="#f00"/>
<circle cx="217.1" cy="76.7" r=".32" fill="none" stroke="#f00" stroke-width=".15"/>
<path d="M189.1 63.5h.1M189.1 63.5h9.9M207.3 60.2h.1M207.3 60.2h9.9M217.2 76.7h.1M217.2 76.7v10M166 85h1.6M167.6 85h.1M167.6 85v5M233.7 81.7h.1M233.7 81.7h6.6" fill="none" stroke="#4200ff" stroke-width=".15"/>
<circle cx="167.6" cy="85" r=".32" fill="#f00"/>
<circle cx="167.6" cy="85" r=".32" fill="none" stroke="#f00" stroke-width=".15"/>
<path d="M142.9 63.5h4.9M147.8 63.5h.1M167.6 85h8.3M175.9 85h.1" fill="none" stroke="#4200ff" stroke-width=".15"/>
<circle cx="147.8" cy="63.5" r=".32" fill="#f00"/>
<circle cx="147.8" cy="63.5" r=".32" fill="none" stroke="#f00" stroke-width=".15"/>
<path d="M104.9 63.5h.1M104.9 63.5h8.3M104.9 63.5v8.3M147.8 65.2h.1M175.9 63.5h.1M175.9 63.5h-28.1v1.7" fill="none" stroke="#4200ff" stroke-width=".15"/>
<circle cx="104.9" cy="71.8" r=".32" fill="#f00"/>
<circle cx="104.9" cy="71.8" r=".32" fill="none" stroke="#f00" stroke-width=".15"/>
<path d="M43.8 68.5h.1M43.8 68.5h5M104.9 71.8h.1M104.9 71.8h5M58.7 80.1h.1M58.7 80.1v13.2" fill="none" stroke="#4200ff" stroke-width=".15"/>
<circle cx="58.6" cy="93.2" r=".32" fill="#f00"/>
<circle cx="58.6" cy="93.2" r=".32" fill="none" stroke="#f00" stroke-width=".15"/>
<path d="M43.8 93.3h.1M58.7 93.3h.1M66.9 91.6h.1M66.9 91.6v1.7h-23.1M80.1 90h.1M80.1 90v3.3" fill="none" stroke="#4200ff" stroke-width=".15"/>
<circle cx="66.9" cy="93.2" r=".32" fill="#f00"/>
<circle cx="66.9" cy="93.2" r=".32" fill="none" stroke="#f00" stroke-width=".15"/>
<path d="M66.9 93.3h.1M66.9 93.3h21.5M80.1 93.3h.1" fill="none" stroke="#4200ff" stroke-width=".15"/>
<circle cx="80.1" cy="93.2" r=".32" fill="#f00"/>
<circle cx="80.1" cy="93.2" r=".32" fill="none" stroke="#f00" stroke-width=".15"/>
<path d="M227.1 66.8h.1M227.1 66.8v3.3" fill="none" stroke="#4200ff" stroke-width=".15"/>
<circle cx="227.1" cy="70.1" r=".32" fill="#f00"/>
<circle cx="227.1" cy="70.1" r=".32" fill="none" stroke="#f00" stroke-width=".15"/>
<g fill="none" stroke="#4200ff" stroke-width=".15">
<path d="M128 33.8h.1M128 33.8v1.7M88.4 52h.1M88.4 52v13.2M80.1 70.1h3.3M80.1 73.4h3.3M83.4 70.1h.1M83.4 73.4h.1M88.4 78.4h.1M88.4 78.4v14.9M96.6 71.8h8.3M104.9 71.8h.1"/>
<path d="M218.8 70.1h.1M218.8 70.1h11.6M218.8 70.1v11.6h1.7M227.1 70.1h.1M227.1 70.1v1.7M220.5 81.7h.1"/>
</g>
<circle cx="88.4" cy="52" r=".32" fill="#f00"/>
<circle cx="88.4" cy="52" r=".32" fill="none" stroke="#f00" stroke-width=".15"/>
<circle cx="190.7" cy="60.2" r=".32" fill="#f00"/>
<circle cx="190.7" cy="60.2" r=".32" fill="none" stroke="#f00" stroke-width=".15"/>
<circle cx="88.4" cy="45.4" r=".32" fill="#f00"/>
<circle cx="88.4" cy="45.4" r=".32" fill="none" stroke="#f00" stroke-width=".15"/>
<circle cx="128" cy="45.4" r=".32" fill="#f00"/>
<circle cx="128" cy="45.4" r=".32" fill="none" stroke="#f00" stroke-width=".15"/>
<circle cx="190.7" cy="65.2" r=".32" fill="#f00"/>
<circle cx="190.7" cy="65.2" r=".32" fill="none" stroke="#f00" stroke-width=".15"/>
<circle cx="190.7" cy="81.7" r=".32" fill="#f00"/>
<circle cx="190.7" cy="81.7" r=".32" fill="none" stroke="#f00" stroke-width=".15"/>
<circle cx="208.9" cy="63.5" r=".32" fill="#f00"/>
<circle cx="208.9" cy="63.5" r=".32" fill="none" stroke="#f00" stroke-width=".15"/>
<circle cx="208.9" cy="85" r=".32" fill="#f00"/>
<circle cx="208.9" cy="85" r=".32" fill="none" stroke="#f00" stroke-width=".15"/>
<circle cx="119.7" cy="71.8" r=".32" fill="#f00"/>
<circle cx="119.7" cy="71.8" r=".32" fill="none" stroke="#f00" stroke-width=".15"/>
<circle cx="131.3" cy="71.8" r=".32" fill="#f00"/>
<circle cx="131.3" cy="71.8" r=".32" fill="none" stroke="#f00" stroke-width=".15"/>
<circle cx="167.6" cy="60.2" r=".32" fill="#f00"/>
<circle cx="167.6" cy="60.2" r=".32" fill="none" stroke="#f00" stroke-width=".15"/>
<circle cx="58.6" cy="68.5" r=".32" fill="#f00"/>
<circle cx="58.6" cy="68.5" r=".32" fill="none" stroke="#f00" stroke-width=".15"/>
<circle cx="73.5" cy="68.5" r=".32" fill="#f00"/>
<circle cx="73.5" cy="68.5" r=".32" fill="none" stroke="#f00" stroke-width=".15"/>
<circle cx="80.1" cy="76.7" r=".32" fill="#f00"/>
<circle cx="80.1" cy="76.7" r=".32" fill="none" stroke="#f00" stroke-width=".15"/>
<circle cx="73.5" cy="76.7" r=".32" fill="#f00"/>
<circle cx="73.5" cy="76.7" r=".32" fill="none" stroke="#f00" stroke-width=".15"/>
<circle cx="66.9" cy="76.7" r=".32" fill="#f00"/>
<circle cx="66.9" cy="76.7" r=".32" fill="none" stroke="#f00" stroke-width=".15"/>
<circle cx="217.1" cy="76.7" r=".32" fill="#f00"/>
<circle cx="217.1" cy="76.7" r=".32" fill="none" stroke="#f00" stroke-width=".15"/>
<circle cx="167.6" cy="85" r=".32" fill="#f00"/>
<circle cx="167.6" cy="85" r=".32" fill="none" stroke="#f00" stroke-width=".15"/>
<circle cx="147.8" cy="63.5" r=".32" fill="#f00"/>
<circle cx="147.8" cy="63.5" r=".32" fill="none" stroke="#f00" stroke-width=".15"/>
<circle cx="104.9" cy="71.8" r=".32" fill="#f00"/>
<circle cx="104.9" cy="71.8" r=".32" fill="none" stroke="#f00" stroke-width=".15"/>
<circle cx="58.6" cy="93.2" r=".32" fill="#f00"/>
<circle cx="58.6" cy="93.2" r=".32" fill="none" stroke="#f00" stroke-width=".15"/>
<circle cx="66.9" cy="93.2" r=".32" fill="#f00"/>
<circle cx="66.9" cy="93.2" r=".32" fill="none" stroke="#f00" stroke-width=".15"/>
<circle cx="80.1" cy="93.2" r=".32" fill="#f00"/>
<circle cx="80.1" cy="93.2" r=".32" fill="none" stroke="#f00" stroke-width=".15"/>
<circle cx="227.1" cy="70.1" r=".32" fill="#f00"/>
<circle cx="227.1" cy="70.1" r=".32" fill="none" stroke="#f00" stroke-width=".15"/>
<text font-size="6.1" fill="#8000ff" x="146.2" y="15.8">OVERCURRENT</text>
<g font-size="3.1" fill="#008000">
<text x="174.2" y="54.7">OR-gates</text>
<text x="212.2" y="56.3">FLIP-FLOP (memory)</text>
</g>
<g font-size="2.6" fill="#808080">
<text x="35.6" y="72.3">OGND</text>
<text x="30.6" y="82.2">500µ Ohm</text>
<text x="35.6" y="97.1">BGND</text>
</g>
<text font-size="2.6" x="220.5" y="153.5">MR-BMS771</text>
<g font-size="2.1" fill="#cc8006">
<text x="85.9" y="71">+</text>
<text x="86.2" y="73.9">-</text>
</g>
<text font-size="2.1" x="220.5" y="158">OVERCURRENT</text>
<g font-size="1.5">
<text x="122.7" y="31.5">VCC_3V3_SBC</text>
<text x="130.6" y="38.5">R249</text>
<text x="130.6" y="40.5">4.7</text>
<text x="127.6" y="47.5" transform="rotate(-90 127.6 47.5)">C</text>
<text x="130.6" y="50">D78</text>
<text x="130.6" y="52">MMSZ3V9T1G</text>
<text x="68.6" y="59.9">R63</text>
<text x="93.3" y="55">C84</text>
<text x="93.3" y="56.6">0.1uF</text>
<text x="127.6" y="55.8" transform="rotate(-90 127.6 55.8)">A</text>
<text x="157.7" y="59.9">1K</text>
<text x="164.3" y="59.9">R250</text>
<text x="175.6" y="59.9">1</text>
<text x="177.5" y="58.1">U8</text>
<text x="188.6" y="59.9">5</text>
<text x="197.4" y="59.9">R109</text>
<text x="205.6" y="59.9">0</text>
<text x="68.6" y="61.6">1M</text>
<text x="88" y="65.7" transform="rotate(-90 88 65.7)">5</text>
<text x="89.5" y="63.2">BGND</text>
<text x="126.4" y="60.3">BGND</text>
<text x="133" y="63.2">R76</text>
<text x="141.2" y="63.2">1K</text>
<text x="175.6" y="63.2">2</text>
<text x="188.6" y="63.2">4</text>
<text x="197.4" y="63.2">R251</text>
<text x="205.6" y="63.2">0</text>
<text x="221.8" y="64.6">VCC_3V3_LDO1</text>
<text x="47.1" y="68.2">R64</text>
<text x="55.4" y="68.2">1K</text>
<text x="75.2" y="71.5">C86</text>
<text x="83.1" y="69.8">3</text>
<text x="91.7" y="66.5">U12</text>
<text x="96.1" y="71.4">1</text>
<text x="108.2" y="71.5">R65</text>
<text x="116.5" y="71.5">10.0K</text>
<text x="144.5" y="69.8">100V1000pF</text>
<text x="147.8" y="66.5">C98</text>
<text x="169.3" y="66.5">C250</text>
<text x="169.3" y="69.8">1000pF</text>
<text x="169.3" y="68.2">100V</text>
<text x="175.6" y="66.5">3</text>
<text x="177.5" y="70">74AUP1G32GW</text>
<text x="195.7" y="68.2">C79</text>
<text x="195.7" y="69.8">0.1uF</text>
<text x="210.6" y="68.2">R85</text>
<text x="210.6" y="69.8">10.0K</text>
<text x="228.7" y="69.8">C80</text>
<text x="233.7" y="69.8">0.1uF</text>
<text x="60.3" y="76.5">C85</text>
<text x="75.2" y="74.8">22PF</text>
<text x="83.1" y="73.1">4</text>
<text x="103.3" y="77.4">TP1</text>
<text x="121.4" y="74.8">C97</text>
<text x="146.2" y="76.8">BGND</text>
<text x="165.5" y="76.5">BGND</text>
<text x="172.1" y="76.5">BGND</text>
<text x="220.1" y="76.4">7</text>
<text x="222.1" y="73.2">U10</text>
<text x="226.7" y="72.3" transform="rotate(-90 226.7 72.3)">8</text>
<text x="233.2" y="76.4">5</text>
<text x="236.5" y="74.8">BGND</text>
<text x="243.6" y="76.5">R41</text>
<text x="55.4" y="79.8">100V</text>
<text x="60.3" y="79.8">1000pF</text>
<text x="88" y="78.7" transform="rotate(-90 88 78.7)">2</text>
<text x="90" y="78.1">NCV2200SQ2T2G</text>
<text x="116.5" y="78.1">100V</text>
<text x="121.4" y="78.1">1000pF</text>
<text x="175.6" y="81.3">1</text>
<text x="177.5" y="79.6">U11</text>
<text x="188.6" y="81.3">5</text>
<text x="192.4" y="78.4">BGND</text>
<text x="207.3" y="78.4">BGND</text>
<text x="220.1" y="78">1</text>
<text x="220.1" y="79.7">2</text>
<text x="220.1" y="81.3">6</text>
<text x="233.2" y="81.3">3</text>
<text x="239.9" y="81.3">1</text>
<text x="239.9" y="78">3</text>
<text x="248" y="79.7">2</text>
<text x="68.6" y="86.4">R62</text>
<text x="68.6" y="88">33K</text>
<text x="76.8" y="89.7">25V</text>
<text x="81.8" y="86.4">C87</text>
<text x="81.8" y="89.7">0.01uF</text>
<text x="118.1" y="85">BGND</text>
<text x="157.7" y="84.7">1K</text>
<text x="164.3" y="84.7">R254</text>
<text x="175.6" y="87.9">3</text>
<text x="175.6" y="84.6">2</text>
<text x="188.6" y="84.6">4</text>
<text x="195.7" y="89.7">C81</text>
<text x="197.4" y="84.7">R253</text>
<text x="205.6" y="84.7">0</text>
<text x="210.6" y="89.7">R84</text>
<text x="218.8" y="89.7">R252</text>
<text x="226.7" y="87" transform="rotate(-90 226.7 87)">4</text>
<text x="228.7" y="86.4">74AUP1G74</text>
<text x="243.6" y="84.7">0</text>
<text x="169.3" y="91.3">C251</text>
<text x="169.3" y="94.6">1000pF</text>
<text x="169.3" y="93">100V</text>
<text x="177.5" y="91.5">74AUP1G32GW</text>
<text x="195.7" y="91.3">0.1uF</text>
<text x="210.6" y="91.3">10.0K</text>
<text x="218.8" y="91.3">10.0K</text>
<text x="165.5" y="101.2">BGND</text>
<text x="172.1" y="101.2">BGND</text>
<text x="192.4" y="101.6">BGND</text>
<text x="207.3" y="101.6">BGND</text>
<text x="215.5" y="101.6">BGND</text>
<text x="225.4" y="101.6">BGND</text>
<text x="223.8" y="140.5">6501 William Cannon Drive West</text>
<text x="223.8" y="142">Austin, TX 78735-8598</text>
<text x="190.8" y="144.1">This document contains information proprietary to NXP and shall not be used for engineering design,</text>
<text x="190.8" y="145.8">procurement or manufacture in whole or in part without the express written permission of NXP Semiconductors.</text>
<text x="218.8" y="149.1">ICAP Classification:</text>
<text x="235.3" y="149.1">CP:</text>
<text x="239.5" y="149.1">____</text>
<text x="246.9" y="149.1">IUO:</text>
<text x="252.5" y="149.1">X</text>
<text x="256.8" y="149.1">PUBI:</text>
<text x="261.7" y="149.1">____</text>
<text x="192.4" y="150.7">Designer:</text>
<text x="192.4" y="155.7">Drawn by:</text>
<text x="192.4" y="152.4">Cis van Mierlo</text>
<text x="208.9" y="150.7">Drawing Title:</text>
<text x="208.9" y="155.7">Page Title:</text>
<text x="192.4" y="160.7">Approved:</text>
<text x="192.4" y="157.4">Cis van Mierlo</text>
<text x="208.9" y="160.7">Size</text>
<text x="215.5" y="160.7">Document Number</text>
<text x="262.7" y="160.7">Rev</text>
<text x="192.4" y="162.3">Cis van Mierlo</text>
<text x="208.9" y="165.6">Date:</text>
<text x="208.9" y="162.3">B</text>
<text x="215.9" y="165.6">Monday, June 09, 2025</text>
<text x="230.4" y="162.3">SCH87597 - SPF87597</text>
<text x="241.9" y="165.6">Sheet</text>
<text x="248.5" y="165.6">9</text>
<text x="253.5" y="165.6">of</text>
<text x="258.4" y="165.6">11</text>
<text x="263.4" y="162.3">D1</text>
</g>
<g font-size="1.5" fill="#f00">
<text x="115" y="64.1">OVERCURRENT</text>
<text x="142.7" y="60.6">GATE_CTRL_CP</text>
<text x="34.9" y="68.9">Rsense_N</text>
<text x="253.5" y="80.4">GATE_IN</text>
<text x="143.7" y="85.4">GATE_CTRL_D</text>
<text x="35.1" y="93.6">Rsense_P</text>
</g>
<g font-size="1.5" fill="#00c">
<text x="178.4" y="60.9">B</text>
<text x="178.4" y="64.2">A</text>
<text x="183.4" y="60.9">VCC</text>
<text x="185.6" y="64.2">Y</text>
<text x="178.4" y="67.5">GND</text>
<text x="223" y="77.4">SD</text>
<text x="227.8" y="77.5" transform="rotate(-90 227.8 77.5)">VCC</text>
<text x="230" y="77.4">Q</text>
<text x="178.4" y="82.4">B</text>
<text x="183.4" y="82.4">VCC</text>
<text x="223" y="79.1">CP</text>
<text x="223" y="80.7">D</text>
<text x="223" y="82.4">RD</text>
<text x="230" y="82.4">Q</text>
<text x="178.4" y="89">GND</text>
<text x="178.4" y="85.7">A</text>
<text x="185.6" y="85.7">Y</text>
<text x="227.8" y="84.2" transform="rotate(-90 227.8 84.2)">GND</text>
</g>
<g font-size="1.5" fill="#cc8006">
<text x="88.6" y="68.4">VDD</text>
<text x="88.6" y="76.3">VSS</text>
<text x="244.9" y="82.1" transform="rotate(180 244.9 82.1)">A</text>
<text x="244.9" y="78.8" transform="rotate(180 244.9 78.8)">B</text>
</g>
<g font-size="1.2">
<text x="45.5" y="8.7">5</text>
<text x="95" y="8.7">4</text>
<text x="144.5" y="8.7">3</text>
<text x="194.1" y="8.7">2</text>
<text x="243.6" y="8.7">1</text>
<text x="19.5" y="29.7">D</text>
<text x="268.8" y="29.7">D</text>
<text x="19.5" y="68.9">C</text>
<text x="268.8" y="68.9">C</text>
<text x="19.5" y="108.1">B</text>
<text x="268.8" y="108.1">B</text>
<text x="19.5" y="147.3">A</text>
<text x="268.8" y="147.3">A</text>
<text x="45.5" y="167.2">5</text>
<text x="95" y="167.2">4</text>
<text x="144.5" y="167.2">3</text>
<text x="194.1" y="167.2">2</text>
<text x="243.6" y="167.2">1</text>
</g>
</svg>
